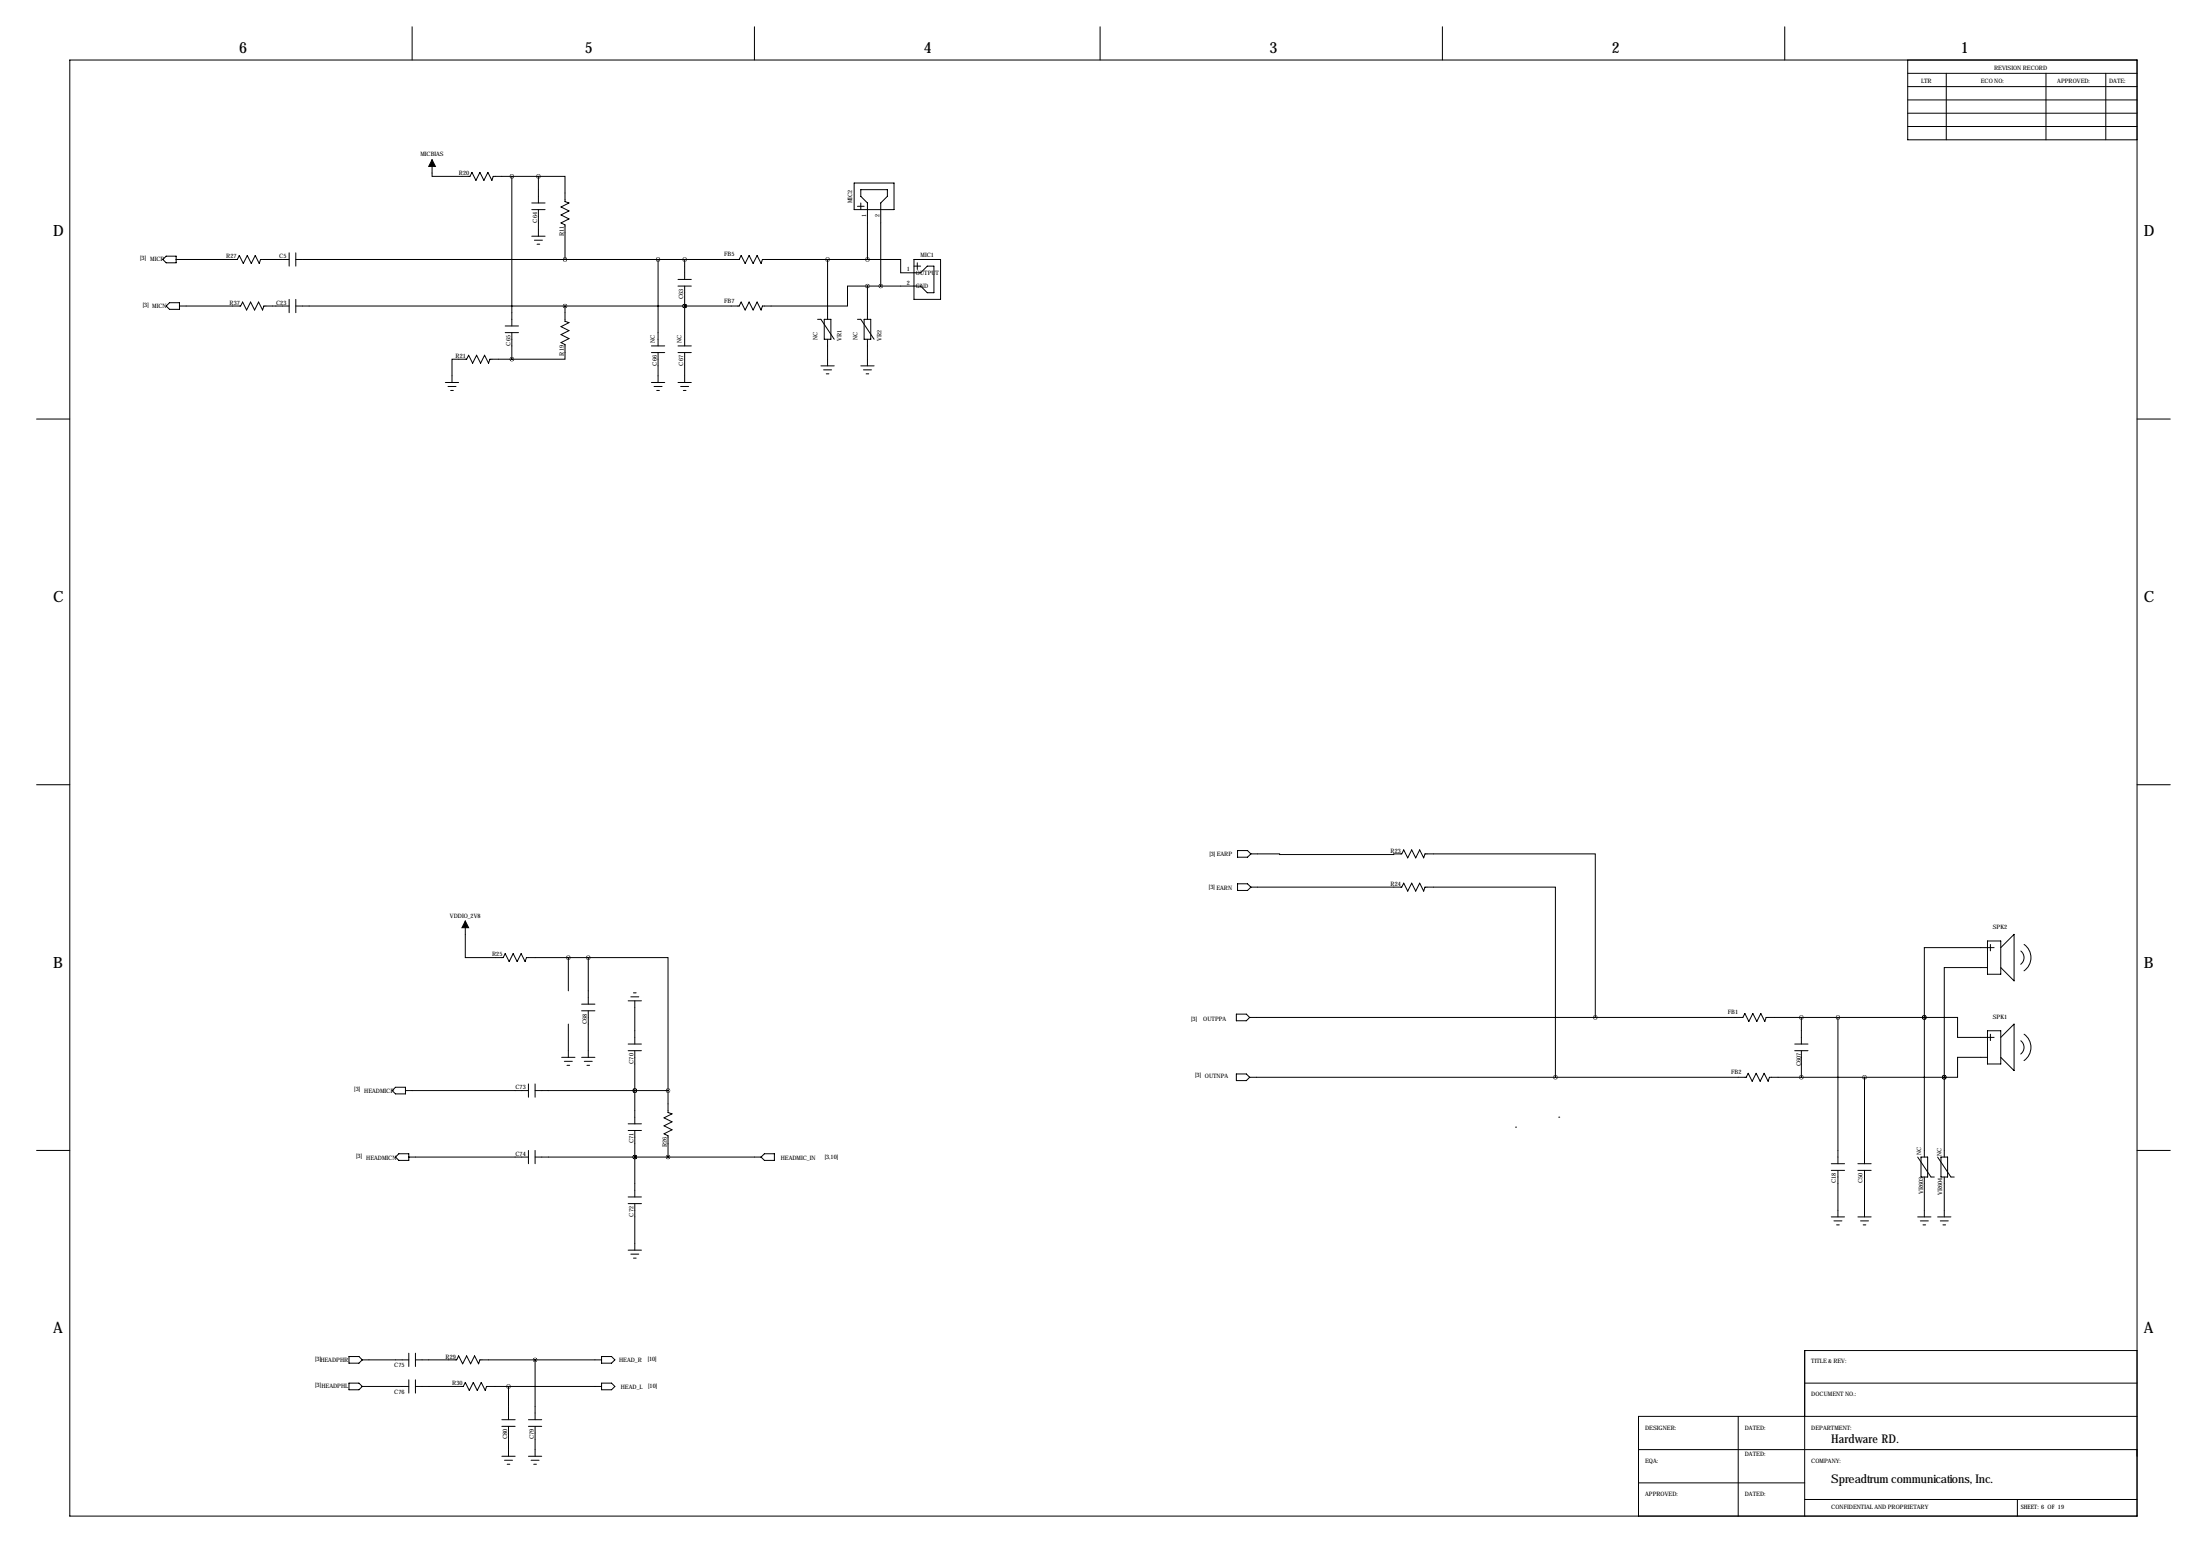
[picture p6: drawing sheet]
<svg xmlns="http://www.w3.org/2000/svg" width="841mm" height="594mm" viewBox="0 0 841 594" stroke-linecap="round" stroke-linejoin="round" font-family="sans-serif">
<g fill="none" stroke="#000" stroke-width=".38">
<path d="M157.5 10.2v12.7M288.3 10.2v12.7M420.4 10.2v12.7M551.2 10.2v12.7M682 10.2v12.7M26.7 22.9h789.9v556.3h-789.9zM729 38.2h87.6M729 22.9v30.5h87.6M729 33.1h87.6M729 28h87.6M743.7 28v25.4M781.8 28v25.4"/>
<path d="M804.7 28v25.4M729 48.3h87.6M729 43.3h87.6M165.1 61v6.4h14.5l.7-1.5 1.6 3 1.5-3 1.5 3 1.5-3 1.6 3 .5-1.5h17.2M195.6 67.4v57.1M203.2 77.5h5.1M205.7 67.4h10.2v9.6l1.5 .5-3 1.6 3 1.5-3 1.5 3 1.5-3 1.6 1.5 .7v13.2M205.7 67.4v10.1M326.4 69.9h15.2v10.2h-15.2zM327.7 78.8h2.5M328.9 77.5v2.6M62.2 99.1l1.3-1.2h3.8v2.5h-3.8z"/>
<path d="M67.3 99.1h23.4l.7-1.5 1.6 3.1 1.5-3.1 1.5 3.1 1.5-3.1 1.6 3.1 .5-1.6h10.9M110.5 96.6v5.1M113 99.1h169.4l.8-1.5 1.5 3.1 1.6-3.1 1.5 3.1 1.5-3.1 1.5 3.1 .5-1.6h40.2M113 96.6v5.1M203.2 80.1h5.1M203.2 90.2h5.1M204.2 91.8h3.1M205.2 93.3h1M205.7 80.1v10.1M251.5 99.1v33.1M261.6 99.1v7.7M316.2 99.1v22.9"/>
<path d="M331.5 99.1h12.7v5.1h7.6l2.5-2.5h2.6v10.1h-2.6l-2.5-2.5h-20.3M331.5 99.1v-21.6l-2.6-2.5v-2.5h10.2v2.5l-2.6 2.5v31.8M349.2 99.1h10.2v15.3h-10.2zM63.5 116.9l1.3-1.3h3.8v2.6h-3.8zM68.6 116.9h23.3l.8-1.5 1.5 3 1.6-3 1.5 3 1.5-3 1.5 3 .5-1.5h9.7M110.5 114.4v5.1M113 114.4v5.1M215.9 116.9v5.9l1.5 .5-3 1.5 3 1.5-3 1.5 3 1.6-3 1.5 1.5 .7v5.6h-20.3M259.1 109.3h5.1M259.1 106.8h5.1M261.6 116.9h.1M261.6 109.3v22.9"/>
<path d="M331.5 109.3h-7.7v7.6h-32.5l-.5 1.5-1.5-3-1.5 3-1.5-3-1.6 3-1.5-3-.8 1.5h-169.4M331.5 109.3v12.7M349.2 101.7h2.6M350.5 100.4v2.5M193 127.1h5.1M193 124.5h5.1M195.6 137.2h-8.4l-.5 1.6-1.5-3.1-1.6 3.1-1.5-3.1-1.5 3.1-1.5-3.1-.8 1.5h-5.6v8.9M195.6 127.1v10.1M248.9 134.7h5.1M248.9 132.2h5.1M251.5 134.7v11.4M259.1 134.7h5.1"/>
<path d="M259.1 132.2h5.1M261.6 134.7v11.4M312.4 122h1.3l5.1 7.6M313.7 139.8h5.1M315 122h2.5v7.6h-2.5zM316.2 129.6v10.2M327.7 122h1.2l5.1 7.6M328.9 139.8h5.1M330.2 122h2.5v7.6h-2.5zM331.5 129.6v10.2M170.2 146.1h5.1M171.2 147.6h3"/>
<path d="M172.2 149.2h1M248.9 146.1h5.1M249.9 147.6h3.1M251 149.2h1M259.1 146.1h5.1M260.1 147.6h3M261.1 149.2h1M314.7 141.3h3.1M315.7 142.8h1M329.9 141.3h3.1M331 142.8h1M14 160.1h12.7"/>
<path d="M816.6 160.1h12.7M14 299.8h12.7M816.6 299.8h12.7M472.9 337.6h3.8l1.3 1.3-1.3 1.3h-3.8zM472.9 324.9h3.8l1.3 1.3-1.3 1.3h-3.8zM478 326.2h10.9v.3h43.7v-.3h3l.8-1.5 1.5 3 1.5-3 1.6 3 1.5-3 1.5 3 .5-1.5h65.1v62.5M478 338.9h57.6l.8-1.5 1.5 3 1.5-3 1.6 3 1.5-3 1.5 3 .5-1.5h49.9v72.7M177.8 351.9v13.9h14.5l.7-1.5 1.6 3.1 1.5-3.1 1.5 3.1 1.5-3.1 1.6 3.1 .5-1.6h23.6M759.5 359.5h5v12.7h-5zM217.2 365.8v12.7M224.8 365.8h30.5v50.8M224.8 365.8v17.8"/>
<path d="M242.1 379.3h1M759.5 369.6h-16.6v42M760.6 360.8v2.4M762 362h-26.7v26.7M764.5 362l5.1-5.1v17.8l-5.1-5.1M772.2 363.3a3.2 3.2 0 0 1 0 5.1M773.5 360.8a6.1 6.1 0 0 1-.1 10.1M217.2 391.2v12.7M222.2 386.2h5.1M222.2 383.6h5.1M224.8 386.2v17.7M240 398.9h5.1"/>
<path d="M240 382.3h5.1M241 380.8h3.1M242.6 382.3v16.6M472.4 387.4h3.8l1.3 1.3-1.3 1.3h-3.8zM477.5 388.7h188.5l.7-1.5 1.6 3 1.5-3 1.5 3 1.5-3 1.6 3 .5-1.5h60.4M685.8 398.9h5.1M688.3 388.7v10.2M702.3 388.7v55.9M735.3 388.7h.1M735.3 388.7h12.7v7.6h14M735.3 388.7v53.3M759.5 393.8h5v12.7h-5z"/>
<path d="M760.6 395.1v2.4M764.5 396.3l5.1-5.1v17.8l-5.1-5.1M772.2 397.6a3.2 3.2 0 0 1 0 5.1M773.5 395.1a6.1 6.1 0 0 1-.1 10.1M149.9 416.6l1.2-1.2h3.8v2.5h-3.8zM154.9 416.6h47M201.9 414.1v5.1M204.5 416.6h50.8M204.5 414.1v5.1M214.6 403.9h5.1M215.6 405.5h3.1M216.7 407h1"/>
<path d="M222.2 403.9h5.1M223.3 405.5h3M224.3 407h1M240 401.4h5.1M242.6 416.6h.1M242.6 401.4v27.9M255.3 416.6v8.4l1.5 .5-3.1 1.5 3.1 1.6-3.1 1.5 3.1 1.5-3.1 1.5 1.6 .8v8.1M472.4 410.3h3.8l1.3 1.3-1.3 1.2h-3.8zM477.5 411.6h189.8l.7-1.6 1.5 3.1 1.6-3.1 1.5 3.1 1.5-3.1 1.5 3.1 .5-1.5h66.8M685.8 401.4h5.1M688.3 401.4v10.2M712.5 411.6v33"/>
<path d="M742.9 411.6h.1M742.9 411.6v30.4M759.5 403.9h-11.5v7.7h-5.1M14 439.5h12.7M201.9 439.5v5.1M204.5 439.5v5.1M240 431.9h5.1M240 429.3h5.1M242.6 431.9v25.4M579.1 430.6h.1M595.6 426.8h.1M816.6 439.5h12.7"/>
<path d="M151.1 442l1.3-1.2h3.8v2.5h-3.8zM156.2 442h45.7M204.5 442h86.3M240 459.8h5.1M240 457.3h5.1M242.6 442h.1M242.6 459.8v17.8M292.1 440.8h3.8v2.5h-3.8l-1.3-1.3zM699.8 447.1h5M699.8 444.6h5M702.3 447.1v17.8M709.9 447.1h5.1"/>
<path d="M709.9 444.6h5.1M712.5 447.1v17.8M732.8 442l5.1 7.7h1.2M734.1 442h2.5v7.7h-2.5zM735.3 449.7v15.2M740.4 442l5.1 7.7h1.3M741.7 442h2.5v7.7h-2.5zM742.9 449.7v15.2M240 477.6h5.1M241 479.1h3.1M699.8 464.9h5M700.8 466.4h3"/>
<path d="M701.8 467.9h1M709.9 464.9h5.1M710.9 466.4h3.1M712 467.9h1M732.8 464.9h5.1M733.8 466.4h3.1M734.8 467.9h1M740.4 464.9h5.1M741.4 466.4h3.1M742.4 467.9h1.1M242.1 480.6h1M133.3 518.2h3.9l1.2 1.3-1.2 1.3h-3.9z"/>
<path d="M138.4 519.5h17.8M156.2 517v5M158.7 519.5h15.8l.8-1.5 1.5 3 1.5-3 1.5 3 1.6-3 1.5 3 .5-1.5h46.5M158.7 517v5M204.5 519.5v22.9M229.9 518.2h3.8l1.2 1.3-1.2 1.3h-3.8zM816.6 515.9h-127v63.3M133.3 528.4h3.9l1.2 1.3-1.2 1.2h-3.9zM138.4 529.7h17.8M156.2 527.1v5.1M158.7 529.7h18.3l.8-1.6 1.5 3.1 1.5-3.1 1.6 3.1 1.5-3.1 1.5 3.1 .5-1.5h44M158.7 527.1v5.1"/>
<path d="M194.3 529.7v12.7M229.9 528.4h3.8l1.2 1.3-1.2 1.2h-3.8zM689.6 528.4h127M191.8 544.9h5M191.8 542.4h5M191.8 556.3h5M192.8 557.9h3M193.8 559.4h1M194.3 544.9v11.4M201.9 544.9h5.1M201.9 542.4h5.1M201.9 556.3h5.1"/>
<path d="M202.9 557.9h3.1M204 559.4h1M204.5 544.9v11.4M626.1 553.8h63.3M664.2 541.1v38.1M689.6 553.8h127M816.6 541.1h-190.5v38.1M626.1 566.5h63.5M689.6 572.8h127M770.9 572.8v6.4"/>
</g>
<path d="M165.1 61l1.3 2.6h-2.6zM177.8 351.9l1.3 2.5h-2.6z" fill="#000" stroke="#000" stroke-width=".38"/>
<path d="M195.5 67.4a.05 .05 0 0 0 .1 0 .05 .05 0 0 0-.1 0zM205.7 67.4a.06 .06 0 0 0 .1 0 .06 .06 0 0 0-.1 0zM195.5 137.2a.05 .05 0 0 0 .1 0 .05 .05 0 0 0-.1 0zM331.4 109.3a.05 .05 0 0 0 .1 0 .05 .05 0 0 0-.1 0zM215.8 99.1a.1 .1 0 0 0 .2 0 .1 .1 0 0 0-.2 0zM242.5 416.6a.05 .05 0 0 0 .1 0 .05 .05 0 0 0-.1 0zM242.5 416.6a.05 .05 0 0 0 .1 0 .05 .05 0 0 0-.1 0zM224.7 365.8a.06 .06 0 0 0 .1 0 .06 .06 0 0 0-.1 0zM217.1 365.8a.05 .05 0 0 0 .1 0 .05 .05 0 0 0-.1 0zM242.5 442a.05 .05 0 0 0 .1 0 .05 .05 0 0 0-.1 0zM242.5 442a.05 .05 0 0 0 .1 0 .05 .05 0 0 0-.1 0zM255.2 442a.05 .05 0 0 0 .1 0 .05 .05 0 0 0-.1 0zM194.3 529.7a.06 .06 0 0 0 .1 0 .06 .06 0 0 0-.1 0zM204.4 519.5a.05 .05 0 0 0 .1 0 .05 .05 0 0 0-.1 0zM735.3 388.7a.05 .05 0 0 0 .1 0 .05 .05 0 0 0-.1 0zM702.3 388.7a.05 .05 0 0 0 .1 0 .05 .05 0 0 0-.1 0zM255.2 416.6a.05 .05 0 0 0 .1 0 .05 .05 0 0 0-.1 0zM251.4 99.1a.05 .05 0 0 0 .1 0 .05 .05 0 0 0-.1 0zM688.3 388.7a.05 .05 0 0 0 .1 0 .05 .05 0 0 0-.1 0zM712.4 411.6a.05 .05 0 0 0 .1 0 .05 .05 0 0 0-.1 0zM688.3 411.6a.05 .05 0 0 0 .1 0 .05 .05 0 0 0-.1 0zM609.5 388.7a.1 .1 0 0 0 .2 0 .1 .1 0 0 0-.2 0zM316.2 99.1a.05 .05 0 0 0 .1 0 .05 .05 0 0 0-.1 0zM261.6 116.9a.05 .05 0 0 0 .1 0 .05 .05 0 0 0-.1 0zM594.3 411.6a.05 .05 0 0 0 .1 0 .05 .05 0 0 0-.1 0zM215.8 116.9a.1 .1 0 0 0 .2 0 .1 .1 0 0 0-.2 0zM261.6 99.1a.05 .05 0 0 0 .1 0 .05 .05 0 0 0-.1 0zM261.6 116.9a.05 .05 0 0 0 .1 0 .05 .05 0 0 0-.1 0zM742.9 411.6a.05 .05 0 0 0 .1 0 .05 .05 0 0 0-.1 0zM331.4 99.1a.05 .05 0 0 0 .1 0 .05 .05 0 0 0-.1 0zM336.5 109.3a.06 .06 0 0 0 .1 0 .06 .06 0 0 0-.1 0zM742.9 411.6a.05 .05 0 0 0 .1 0 .05 .05 0 0 0-.1 0zM735.3 388.7a.05 .05 0 0 0 .1 0 .05 .05 0 0 0-.1 0z" fill="#000" stroke="#000" stroke-width="1.5"/>
<g font-size="5.9">
<text x="91.4" y="20.4">6</text>
<text x="223.5" y="20.4">5</text>
<text x="353.1" y="20.4">4</text>
<text x="485.1" y="20.4">3</text>
<text x="615.9" y="20.4">2</text>
<text x="749.3" y="20.4">1</text>
<text x="20.3" y="90.2">D</text>
<text x="819.1" y="90.2">D</text>
<text x="20.3" y="229.9">C</text>
<text x="819.1" y="229.9">C</text>
<text x="20.3" y="369.6">B</text>
<text x="819.1" y="369.6">B</text>
<text x="20.3" y="509.3">A</text>
<text x="819.1" y="509.3">A</text>
</g>
<g font-size="4.6">
<text x="699.8" y="551.3">Hardware RD.</text>
<text x="699.8" y="566.5">Spreadtrum communications, Inc.</text>
</g>
<g font-size="2.3">
<text x="762" y="26.7">REVISION RECORD</text>
<text x="734.1" y="31.8">LTR</text>
<text x="756.9" y="31.8">ECO NO:</text>
<text x="786.1" y="31.8">APPROVED:</text>
<text x="805.9" y="31.8">DATE:</text>
<text x="160.6" y="59.8">MICBIAS</text>
<text x="175.4" y="66.9">R20</text>
<text x="325.6" y="77.6" transform="rotate(-90 325.6 77.6)">MIC2</text>
<text x="331" y="82.8" transform="rotate(-90 331 82.8)">1</text>
<text x="336" y="82.8" transform="rotate(-90 336 82.8)">2</text>
<text x="205.2" y="85.1" transform="rotate(-90 205.2 85.1)">C64</text>
<text x="215.4" y="90.1" transform="rotate(-90 215.4 90.1)">R11</text>
<text x="53.6" y="99.4">[3] MICP</text>
<text x="86.5" y="98.6">R27</text>
<text x="106.7" y="98.6">C5</text>
<text x="276.7" y="97.9">FB5</text>
<text x="351.8" y="98.4">MIC1</text>
<text x="346.5" y="103.7">1</text>
<text x="350" y="105">OUTPUT</text>
<text x="346.5" y="108.8">2</text>
<text x="350" y="110.1">GND</text>
<text x="54.6" y="117.4">[3] MICN</text>
<text x="87.7" y="116.4">R37</text>
<text x="105.5" y="116.4">C23</text>
<text x="261.1" y="114.3" transform="rotate(-90 261.1 114.3)">C63</text>
<text x="276.7" y="115.6">FB7</text>
<text x="250.2" y="130.9" transform="rotate(-90 250.2 130.9)">NC</text>
<text x="260.4" y="130.9" transform="rotate(-90 260.4 130.9)">NC</text>
<text x="312.4" y="129.8" transform="rotate(-90 312.4 129.8)">NC</text>
<text x="321.6" y="130.3" transform="rotate(-90 321.6 130.3)">VR1</text>
<text x="327.7" y="129.8" transform="rotate(-90 327.7 129.8)">NC</text>
<text x="336.8" y="130.3" transform="rotate(-90 336.8 130.3)">VR2</text>
<text x="174.1" y="136.7">R21</text>
<text x="195.1" y="132" transform="rotate(-90 195.1 132)">C65</text>
<text x="215.4" y="135.9" transform="rotate(-90 215.4 135.9)">R19</text>
<text x="251" y="139.7" transform="rotate(-90 251 139.7)">C66</text>
<text x="261.1" y="139.7" transform="rotate(-90 261.1 139.7)">C67</text>
<text x="462.2" y="326.9">[3] EARP</text>
<text x="531.4" y="325.7">R23</text>
<text x="462" y="339.6">[3] EARN</text>
<text x="531.4" y="338.4">R24</text>
<text x="171.9" y="350.6">VDDIO_2V8</text>
<text x="761.5" y="354.9">SPK2</text>
<text x="188.1" y="365.3">R25</text>
<text x="455.2" y="390">[3]</text>
<text x="459.8" y="390">OUTPPA</text>
<text x="660.3" y="387.4">FB1</text>
<text x="761.5" y="389.2">SPK1</text>
<text x="224.3" y="391.1" transform="rotate(-90 224.3 391.1)">C68</text>
<text x="242.1" y="406.4" transform="rotate(-90 242.1 406.4)">C70</text>
<text x="688.1" y="407.3" transform="rotate(-90 688.1 407.3)">C607</text>
<text x="456.7" y="411.3">[3] OUTNPA</text>
<text x="661.5" y="410.3">FB2</text>
<text x="135.4" y="416.9">[3] HEADMICP</text>
<text x="197" y="416.1">C73</text>
<text x="242.1" y="436.8" transform="rotate(-90 242.1 436.8)">C71</text>
<text x="136.1" y="442.5">[3] HEADMICN</text>
<text x="197" y="441.5">C74</text>
<text x="254.8" y="438.1" transform="rotate(-90 254.8 438.1)">R26</text>
<text x="298.4" y="443.3">HEADMIC_IN</text>
<text x="315.2" y="442.9">[3,10]</text>
<text x="734.1" y="441.3" transform="rotate(-90 734.1 441.3)">NC</text>
<text x="741.9" y="441.6" transform="rotate(-90 741.9 441.6)">NC</text>
<text x="701.5" y="451.9" transform="rotate(-90 701.5 451.9)">C18</text>
<text x="711.7" y="451.9" transform="rotate(-90 711.7 451.9)">C50</text>
<text x="734.8" y="456.2" transform="rotate(-90 734.8 456.2)">VR603</text>
<text x="742.2" y="456.5" transform="rotate(-90 742.2 456.5)">VR604</text>
<text x="242.1" y="464.8" transform="rotate(-90 242.1 464.8)">C72</text>
<text x="120.4" y="520">[3]HEADPHR</text>
<text x="170.3" y="519">R29</text>
<text x="236.6" y="520.2">HEAD_R</text>
<text x="247.5" y="519.8">[10]</text>
<text x="692.1" y="520.8">TITLE &amp; REV:</text>
<text x="150.7" y="522.3">C75</text>
<text x="120.4" y="529.9">[3]HEADPHL</text>
<text x="150.7" y="532.5">C76</text>
<text x="172.8" y="529.2">R30</text>
<text x="237.2" y="530.7">HEAD_L</text>
<text x="247.7" y="530.2">[10]</text>
<text x="692.1" y="533.5">DOCUMENT NO.:</text>
<text x="193.8" y="549.9" transform="rotate(-90 193.8 549.9)">C80</text>
<text x="204" y="549.9" transform="rotate(-90 204 549.9)">C79</text>
<text x="628.6" y="546.2">DESIGNER:</text>
<text x="666.7" y="546.2">DATED:</text>
<text x="692.1" y="546.2">DEPARTMENT:</text>
<text x="666.7" y="556.3">DATED:</text>
<text x="628.6" y="558.9">EQA:</text>
<text x="692.1" y="558.9">COMPANY:</text>
<text x="628.6" y="571.6">APPROVED:</text>
<text x="666.7" y="571.6">DATED:</text>
<text x="699.8" y="576.7">CONFIDENTIAL AND PROPRIETARY</text>
<text x="772.2" y="576.7">SHEET: 6 OF 19</text>
</g>
</svg>
